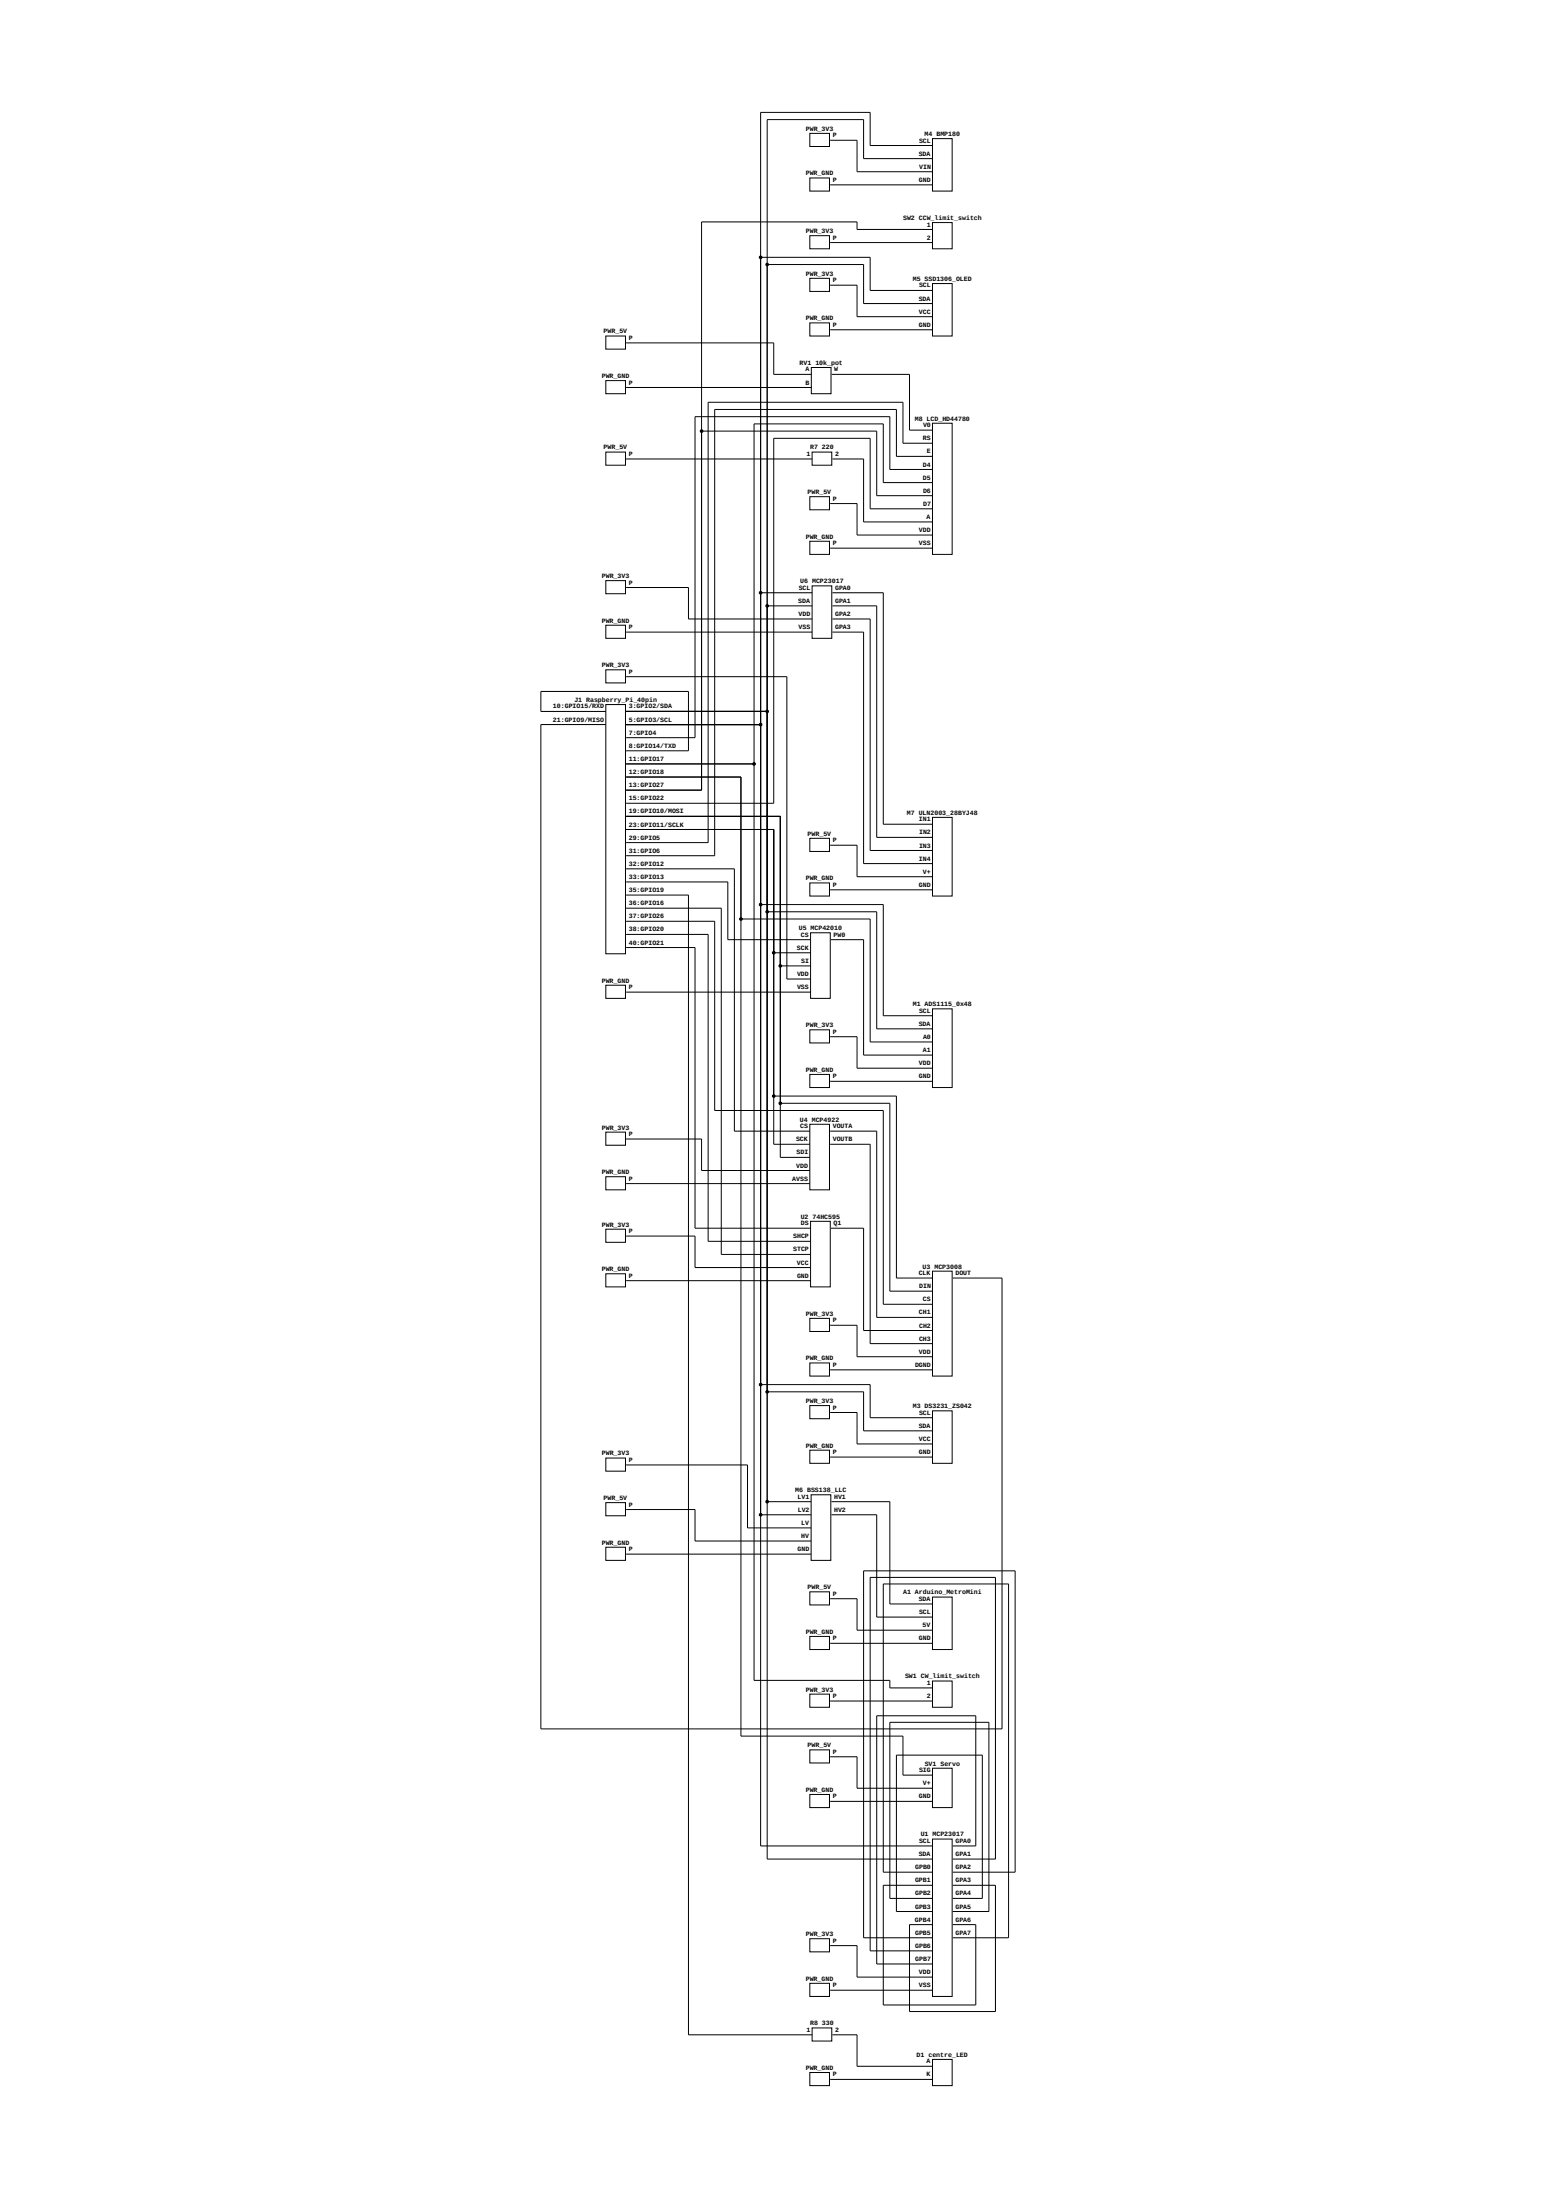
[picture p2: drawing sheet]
<svg xmlns="http://www.w3.org/2000/svg" width="210mm" height="297mm" viewBox="0 0 210 297" stroke-linecap="round" stroke-linejoin="round" font-family="sans-serif">
<g fill="none" stroke="#000" stroke-width=".13">
<path d="M109.3 18h2.7v1.8h-2.7zM112 18.9h3.7v4.3h10.1M125.8 18.7h2.7v7.1h-2.7zM125.8 19.6h-8.4v-4.4h-14.7v234h23.1M102.7 34.7h14.7v4.5h8.4M103.5 35.7h13.1v5.3h9.2M109.3 24h2.7v1.8h-2.7zM109.3 37.6h2.7v1.7h-2.7zM109.3 31.8h2.7v1.8h-2.7zM112 38.5h3.7v4.3h10.1M112 25h13.8M112 32.7h13.8"/>
<path d="M125.8 38.3h2.7v7.1h-2.7zM125.8 30h2.7v3.6h-2.7zM125.8 21.4h-9.2v-5.3h-13.1v234.9h22.3M125.8 31h-10.1v-1h-21v76.7h-10.2M81.8 45.4h2.6v1.7h-2.6zM81.8 51.4h2.6v1.8h-2.6zM84.5 46.3h19.9v4.2h5.1M84.5 52.3h25M94.7 58.2h23.6v8.7h7.5M109.3 43.6h2.7v1.8h-2.7zM109.5 49.6h2.7v3.6h-2.7zM112 44.5h13.8"/>
<path d="M112.2 50.5h10.6v7.6h3M125.8 57.1h2.7v17.7h-2.7zM125.8 59.8h-3.9v-5.5h-26.3v59.5h-11.1M81.8 78.4h2.6v1.8h-2.6zM81.8 61h2.6v1.8h-2.6zM84.5 79.3h8.4v4.3h16.7M84.5 62h25.1M109.3 67.1h2.7v1.7h-2.7zM109.3 73.1h2.7v1.7h-2.7zM109.6 79.1h2.7v7.1h-2.7zM109.6 61h2.7v1.8h-2.7zM112 68h3.7v4.2h10.1"/>
<path d="M112 74h13.8M112.3 62h4.3v8.5h9.2M125.8 65.1h-6.6v-7.9h-17.4v169.6h18.3v1.1h5.7M125.8 68.7h-8.4v-9.5h-13v49.2h-19.9M125.8 63.4h-5.7v-7.1h-26.3v43.3h-9.3M125.8 61.6h-4.8v-6.3h-24.5v60.2h-12M81.8 95.1h2.6v33.7h-2.6zM81.8 84.4h2.6v1.8h-2.6zM81.8 90.4h2.6v1.8h-2.6zM81.8 96h-8.8v-2.7h19.9v8.1h-8.4M81.8 97.8h-8.8v135.6h62.2v-60.9h-6.6M84.5 96h19"/>
<path d="M84.5 97.8h18.2M84.5 85.3h25.1M84.5 91.4h21.7v40.8h3.2M102.7 80h6.9M103.5 81.8h6.1M112.3 80h6.9v31.3h6.6M112.3 83.6h5.1v31.2h8.4M112.3 81.8h6v31.2h7.5M112.3 85.3h4.3v31.3h9.2M84.5 112h19.9v42.5h4.9M84.5 110.2h20.8v46h4M84.5 117.3h14.6v35.4h10.2"/>
<path d="M84.5 119.1h13.7v7.8h11.2M84.5 104.9h15.5v129.5h21.9v5.2h3.9M84.5 103.1h17.3M109.3 113.2h2.7v1.7h-2.7zM109.3 119.2h2.7v1.8h-2.7zM112 114.1h3.7v4.3h10.1M125.8 110.3h2.7v10.7h-2.7zM81.8 133h2.6v1.8h-2.6zM84.5 120.8h8.4v153.9h16.7M84.5 124.4h12v25.5h22.7v26.2h6.6M84.5 127.9h9.3v37.9h15.6M84.5 126.1h11.1v41.5h13.8"/>
<path d="M84.5 122.6h12.8v46.7h12.1M84.5 133.9h24.9M100 124.1h17.4v16.6h8.4M102.7 122.1h16.5v15h6.6M103.5 123.1h14.8v15.8h7.5M104.4 128.6h5M105.3 130.4h4.1M109.3 139h2.7v1.8h-2.7zM109.4 125.9h2.7v8.9h-2.7zM112 140h3.7v4.2h10.1M112 120.1h13.8M112.1 126.9h4.5v15.5h9.2"/>
<path d="M125.8 136.2h2.7v10.6h-2.7zM81.8 152.8h2.6v1.8h-2.6zM81.8 158.9h2.6v1.7h-2.6zM84.5 153.8h10.2v4.2h14.6M84.5 159.8h24.8M104.4 148h16.6v24.5h4.8M105.3 148.9h14.8v25.4h5.7M109.3 151.8h2.7v8.8h-2.7zM109.3 145h2.7v1.8h-2.7zM112 154.5h5.4v26.9h8.4M112 152.7h6.3v25.1h7.5M112 146h13.8"/>
<path d="M81.8 165.9h2.6v1.8h-2.6zM81.8 172h2.6v1.7h-2.6zM84.5 166.9h9.3v4.2h15.6M84.5 172.9h24.9M109.3 178h2.7v1.8h-2.7zM109.4 164.9h2.7v8.8h-2.7zM112 178.9h3.7v4.3h10.1M112.1 165.8h4.5v13.8h9.2M125.8 171.6h2.7v14.2h-2.7zM81.8 196.8h2.6v1.8h-2.6zM84.5 197.8h16.4v8.5h8.6M102.7 186.9h14.7v4.5h8.4"/>
<path d="M103.5 187.9h13.1v5.3h9.2M109.3 184h2.7v1.8h-2.7zM109.3 189.8h2.7v1.7h-2.7zM109.3 195.8h2.7v1.7h-2.7zM112 190.7h3.7v4.2h10.1M112 184.9h13.8M112 196.7h13.8M125.8 190.5h2.7v7h-2.7zM81.8 202.9h2.6v1.7h-2.6zM81.8 208.9h2.6v1.7h-2.6zM84.5 203.8h9.3v4.2h15.7M84.5 209.8h25"/>
<path d="M102.7 204.5h6.8M103.5 202.7h6M109.3 214.9h2.7v1.8h-2.7zM109.5 201.8h2.6v8.8h-2.6zM112 215.8h3.7v4.3h10.1M112.2 204.5h6.1v13.8h7.5M112.2 202.7h7.9v13.8h5.7M125.8 215.6h2.7v7.1h-2.7zM109.3 220.9h2.7v1.8h-2.7zM109.3 236.2h2.7v1.8h-2.7zM109.3 228.7h2.7v1.8h-2.7zM112 237.2h3.7v4.2h10.1"/>
<path d="M112 221.8h13.8M112 229.6h13.8M125.8 238.7h2.7v5.3h-2.7zM125.8 226.9h2.7v3.6h-2.7zM109.3 242.3h2.7v1.7h-2.7zM112 243.2h13.8M125.8 248.3h2.7v21.2h-2.7zM125.8 252.7h-6.6v-38.9h16.9v47.8h-7.5M125.8 254.5h-6.6v16.2h12.5v-10.9h-3.1M125.8 256.3h-5.7v-23.8h13.4v25.6h-4.9M128.6 249.2h3.1v-17.6h-13.4v33.5h7.5M128.6 251h5.7v-38h-16.9v50.4h8.4"/>
<path d="M128.6 252.7h8.4v-40.6h-20.4v49.5h9.2M128.6 254.5h5.7v17.1h-11.5v-11.8h3M128.6 256.3h4v-19.4h-11.6v21.2h4.8M109.3 261.7h2.7v1.8h-2.7zM109.3 267.8h2.7v1.7h-2.7zM109.3 279.8h2.7v1.8h-2.7zM109.6 273.8h2.7v1.7h-2.7zM112 262.7h3.7v4.2h10.1M112 268.7h13.8M112.3 274.7h3.4v4.2h10.1M125.8 278h2.7v3.6h-2.7zM112 280.7h13.8"/>
</g>
<g fill="#000" stroke="#000" stroke-width=".13">
<path d="M102.6 34.6h.1l.1 .1-.1 .2h-.1l-.1-.2zM103.5 35.6h.1l.1 .1-.1 .2h-.1l-.1-.2zM94.6 58h.2l.1 .2-.1 .2h-.2l-.1-.2zM102.6 97.7h.1l.1 .1-.1 .2h-.1l-.1-.2zM102.6 79.9h.1l.1 .1-.1 .2h-.1l-.1-.2zM103.5 95.9h.1l.1 .1-.1 .2h-.1l-.1-.2zM103.5 81.6h.1l.1 .2-.1 .1h-.1l-.1-.1zM101.7 103h.2v.1v.2h-.2l-.1-.2zM99.9 123.9h.2l.1 .2-.1 .1h-.2l-.1-.1zM102.6 122h.1l.1 .1-.1 .2h-.1l-.1-.2zM103.5 122.9h.1l.1 .2-.1 .1h-.1l-.1-.1zM104.3 128.5h.2l.1 .1-.1 .2h-.2l-.1-.2z"/>
<path d="M105.2 130.2h.2l.1 .2-.1 .2h-.2l-.1-.2zM104.3 147.8h.2l.1 .2-.1 .1h-.2l-.1-.1zM105.2 148.8h.2l.1 .1-.1 .2h-.2l-.1-.2zM102.6 186.8h.1l.1 .1-.1 .2h-.1l-.1-.2zM103.5 187.7h.1l.1 .2-.1 .2h-.1l-.1-.2zM102.6 204.3h.1l.1 .2-.1 .2h-.1l-.1-.2zM103.5 202.6h.1l.1 .1-.1 .2h-.1l-.1-.2z"/>
</g>
<g font-size=".9">
<text x="108.8" y="17.7">PWR_3V3</text>
<text x="108.8" y="23.7">PWR_GND</text>
<text x="112.4" y="18.5">P</text>
<text x="124" y="21">SDA</text>
<text x="124" y="19.2">SCL</text>
<text x="124" y="22.8">VIN</text>
<text x="124.8" y="18.4">M4 BMP180</text>
<text x="112.4" y="24.6">P</text>
<text x="121.9" y="29.7">SW2 CCW_limit_switch</text>
<text x="124" y="24.6">GND</text>
<text x="108.8" y="31.5">PWR_3V3</text>
<text x="112.4" y="32.3">P</text>
<text x="125.1" y="30.6">1</text>
<text x="125.1" y="32.3">2</text>
<text x="108.8" y="37.2">PWR_3V3</text>
<text x="112.4" y="38.1">P</text>
<text x="123.2" y="37.9">M5 SSD1306_OLED</text>
<text x="124" y="40.6">SDA</text>
<text x="124" y="38.8">SCL</text>
<text x="81.5" y="45">PWR_5V</text>
<text x="84.9" y="45.9">P</text>
<text x="108.8" y="43.2">PWR_GND</text>
<text x="112.4" y="44.1">P</text>
<text x="124" y="42.4">VCC</text>
<text x="124" y="44.1">GND</text>
<text x="81.2" y="51">PWR_GND</text>
<text x="84.9" y="51.9">P</text>
<text x="107.9" y="49.3">RV1 10k_pot</text>
<text x="108.7" y="50.1">A</text>
<text x="108.7" y="51.9">B</text>
<text x="112.6" y="50.1">W</text>
<text x="123.5" y="56.8">M8 LCD_HD44780</text>
<text x="124.5" y="59.4">RS</text>
<text x="124.6" y="57.7">V0</text>
<text x="81.5" y="60.7">PWR_5V</text>
<text x="84.9" y="61.6">P</text>
<text x="108.8" y="61.6">1</text>
<text x="109.3" y="60.7">R7 220</text>
<text x="112.7" y="61.6">2</text>
<text x="124.5" y="63">D4</text>
<text x="124.6" y="64.8">D5</text>
<text x="125.1" y="61.2">E</text>
<text x="109" y="66.7">PWR_5V</text>
<text x="112.4" y="67.6">P</text>
<text x="124" y="71.8">VDD</text>
<text x="124.6" y="66.5">D6</text>
<text x="124.6" y="68.3">D7</text>
<text x="125.1" y="70.1">A</text>
<text x="108.8" y="72.7">PWR_GND</text>
<text x="112.4" y="73.6">P</text>
<text x="124" y="73.6">VSS</text>
<text x="81.2" y="78">PWR_3V3</text>
<text x="84.9" y="78.9">P</text>
<text x="107.7" y="81.4">SDA</text>
<text x="107.8" y="83.2">VDD</text>
<text x="107.8" y="79.6">SCL</text>
<text x="108" y="78.7">U6 MCP23017</text>
<text x="112.7" y="79.6">GPA0</text>
<text x="112.7" y="81.4">GPA1</text>
<text x="112.7" y="83.2">GPA2</text>
<text x="81.2" y="84.1">PWR_GND</text>
<text x="84.9" y="84.9">P</text>
<text x="107.8" y="84.9">VSS</text>
<text x="112.7" y="84.9">GPA3</text>
<text x="74.6" y="95.6">10:GPIO15/RXD</text>
<text x="77.5" y="94.8">J1 Raspberry_Pi_40pin</text>
<text x="81.2" y="90.1">PWR_3V3</text>
<text x="84.9" y="95.6">3:GPIO2/SDA</text>
<text x="84.9" y="91">P</text>
<text x="74.6" y="97.4">21:GPIO9/MISO</text>
<text x="84.9" y="97.4">5:GPIO3/SCL</text>
<text x="84.9" y="99.2">7:GPIO4</text>
<text x="84.9" y="101">8:GPIO14/TXD</text>
<text x="84.9" y="102.7">11:GPIO17</text>
<text x="84.9" y="104.5">12:GPIO18</text>
<text x="84.9" y="106.3">13:GPIO27</text>
<text x="84.9" y="108">15:GPIO22</text>
<text x="84.9" y="109.8">19:GPIO10/MOSI</text>
<text x="84.9" y="111.6">23:GPIO11/SCLK</text>
<text x="84.9" y="113.4">29:GPIO5</text>
<text x="109" y="112.8">PWR_5V</text>
<text x="112.4" y="113.7">P</text>
<text x="122.4" y="110">M7 ULN2003_28BYJ48</text>
<text x="124" y="110.9">IN1</text>
<text x="124" y="112.6">IN2</text>
<text x="84.9" y="115.1">31:GPIO6</text>
<text x="84.9" y="116.9">32:GPIO12</text>
<text x="84.9" y="118.7">33:GPIO13</text>
<text x="108.8" y="118.8">PWR_GND</text>
<text x="112.4" y="119.7">P</text>
<text x="124" y="116.2">IN4</text>
<text x="124" y="119.7">GND</text>
<text x="124" y="114.4">IN3</text>
<text x="124.6" y="118">V+</text>
<text x="84.9" y="120.4">35:GPIO19</text>
<text x="84.9" y="122.2">36:GPIO16</text>
<text x="84.9" y="124">37:GPIO26</text>
<text x="84.9" y="125.7">38:GPIO20</text>
<text x="107.8" y="125.6">U5 MCP42010</text>
<text x="84.9" y="127.5">40:GPIO21</text>
<text x="107.5" y="128.2">SCK</text>
<text x="107.6" y="131.8">VDD</text>
<text x="108.1" y="126.5">CS</text>
<text x="108.1" y="130">SI</text>
<text x="112.5" y="126.5">PW0</text>
<text x="81.2" y="132.7">PWR_GND</text>
<text x="84.9" y="133.5">P</text>
<text x="107.6" y="133.5">VSS</text>
<text x="123.2" y="135.8">M1 ADS1115_0x48</text>
<text x="124" y="136.7">SCL</text>
<text x="108.8" y="138.7">PWR_3V3</text>
<text x="112.4" y="139.6">P</text>
<text x="124" y="138.5">SDA</text>
<text x="124" y="143.8">VDD</text>
<text x="124.6" y="142">A1</text>
<text x="124.6" y="140.3">A0</text>
<text x="108.8" y="144.7">PWR_GND</text>
<text x="112.4" y="145.6">P</text>
<text x="124" y="145.6">GND</text>
<text x="81.2" y="152.5">PWR_3V3</text>
<text x="84.9" y="153.4">P</text>
<text x="107.4" y="154.1">SCK</text>
<text x="107.5" y="155.8">SDI</text>
<text x="108" y="151.4">U4 MCP4922</text>
<text x="108" y="152.3">CS</text>
<text x="112.4" y="152.3">VOUTA</text>
<text x="112.4" y="154.1">VOUTB</text>
<text x="81.2" y="158.5">PWR_GND</text>
<text x="84.9" y="159.4">P</text>
<text x="106.9" y="159.4">AVSS</text>
<text x="107.5" y="157.6">VDD</text>
<text x="81.2" y="165.6">PWR_3V3</text>
<text x="84.9" y="166.5">P</text>
<text x="107" y="167.2">SHCP</text>
<text x="108.1" y="164.5">U2 74HC595</text>
<text x="108.1" y="165.4">DS</text>
<text x="112.5" y="165.4">Q1</text>
<text x="81.2" y="171.6">PWR_GND</text>
<text x="84.9" y="172.5">P</text>
<text x="107" y="169">STCP</text>
<text x="107.6" y="170.7">VCC</text>
<text x="107.6" y="172.5">GND</text>
<text x="124" y="172.1">CLK</text>
<text x="124" y="173.9">DIN</text>
<text x="124.5" y="171.3">U3 MCP3008</text>
<text x="128.9" y="172.1">DOUT</text>
<text x="108.8" y="177.6">PWR_3V3</text>
<text x="112.4" y="178.5">P</text>
<text x="124" y="177.4">CH1</text>
<text x="124" y="179.2">CH2</text>
<text x="124.5" y="175.7">CS</text>
<text x="108.8" y="183.6">PWR_GND</text>
<text x="112.4" y="184.5">P</text>
<text x="123.5" y="184.5">DGND</text>
<text x="124" y="182.8">VDD</text>
<text x="124" y="181">CH3</text>
<text x="108.8" y="189.4">PWR_3V3</text>
<text x="112.4" y="190.3">P</text>
<text x="123.2" y="190.1">M3 DS3231_ZS042</text>
<text x="124" y="191">SCL</text>
<text x="81.2" y="196.5">PWR_3V3</text>
<text x="84.9" y="197.4">P</text>
<text x="108.8" y="195.4">PWR_GND</text>
<text x="112.4" y="196.3">P</text>
<text x="124" y="192.8">SDA</text>
<text x="124" y="194.5">VCC</text>
<text x="124" y="196.3">GND</text>
<text x="81.5" y="202.5">PWR_5V</text>
<text x="84.9" y="203.4">P</text>
<text x="107.3" y="201.4">M6 BSS138_LLC</text>
<text x="107.6" y="202.3">LV1</text>
<text x="112.6" y="202.3">HV1</text>
<text x="81.2" y="208.5">PWR_GND</text>
<text x="84.9" y="209.4">P</text>
<text x="107.6" y="209.4">GND</text>
<text x="107.7" y="204.1">LV2</text>
<text x="108.1" y="205.9">LV</text>
<text x="108.1" y="207.6">HV</text>
<text x="112.6" y="204.1">HV2</text>
<text x="109" y="214.5">PWR_5V</text>
<text x="112.4" y="215.4">P</text>
<text x="121.9" y="215.3">A1 Arduino_MetroMini</text>
<text x="108.8" y="220.6">PWR_GND</text>
<text x="112.4" y="221.4">P</text>
<text x="124" y="216.1">SDA</text>
<text x="124" y="221.4">GND</text>
<text x="124" y="217.9">SCL</text>
<text x="124.5" y="219.7">5V</text>
<text x="122.1" y="226.6">SW1 CW_limit_switch</text>
<text x="125.1" y="227.5">1</text>
<text x="108.8" y="228.4">PWR_3V3</text>
<text x="112.4" y="229.2">P</text>
<text x="125.1" y="229.2">2</text>
<text x="109" y="235.9">PWR_5V</text>
<text x="112.4" y="236.8">P</text>
<text x="124" y="239.2">SIG</text>
<text x="124.8" y="238.4">SV1 Servo</text>
<text x="108.8" y="241.9">PWR_GND</text>
<text x="112.4" y="242.8">P</text>
<text x="124" y="242.8">GND</text>
<text x="124.6" y="241">V+</text>
<text x="124" y="250.6">SDA</text>
<text x="124" y="248.8">SCL</text>
<text x="124.3" y="247.9">U1 MCP23017</text>
<text x="128.9" y="248.8">GPA0</text>
<text x="128.9" y="250.6">GPA1</text>
<text x="123.5" y="254.1">GPB1</text>
<text x="123.5" y="257.7">GPB3</text>
<text x="123.5" y="252.3">GPB0</text>
<text x="123.5" y="255.9">GPB2</text>
<text x="128.9" y="252.3">GPA2</text>
<text x="128.9" y="254.1">GPA3</text>
<text x="128.9" y="255.9">GPA4</text>
<text x="128.9" y="257.7">GPA5</text>
<text x="108.8" y="261.4">PWR_3V3</text>
<text x="112.4" y="262.3">P</text>
<text x="123.5" y="259.4">GPB4</text>
<text x="123.5" y="261.2">GPB5</text>
<text x="123.5" y="263">GPB6</text>
<text x="128.9" y="259.4">GPA6</text>
<text x="128.9" y="261.2">GPA7</text>
<text x="108.8" y="267.4">PWR_GND</text>
<text x="112.4" y="268.3">P</text>
<text x="123.5" y="264.7">GPB7</text>
<text x="124" y="268.3">VSS</text>
<text x="124" y="266.5">VDD</text>
<text x="108.8" y="274.3">1</text>
<text x="109.3" y="273.4">R8 330</text>
<text x="112.7" y="274.3">2</text>
<text x="108.8" y="279.4">PWR_GND</text>
<text x="112.4" y="280.3">P</text>
<text x="123.7" y="277.7">D1 centre_LED</text>
<text x="125.1" y="278.6">A</text>
<text x="125.1" y="280.3">K</text>
</g>
</svg>
